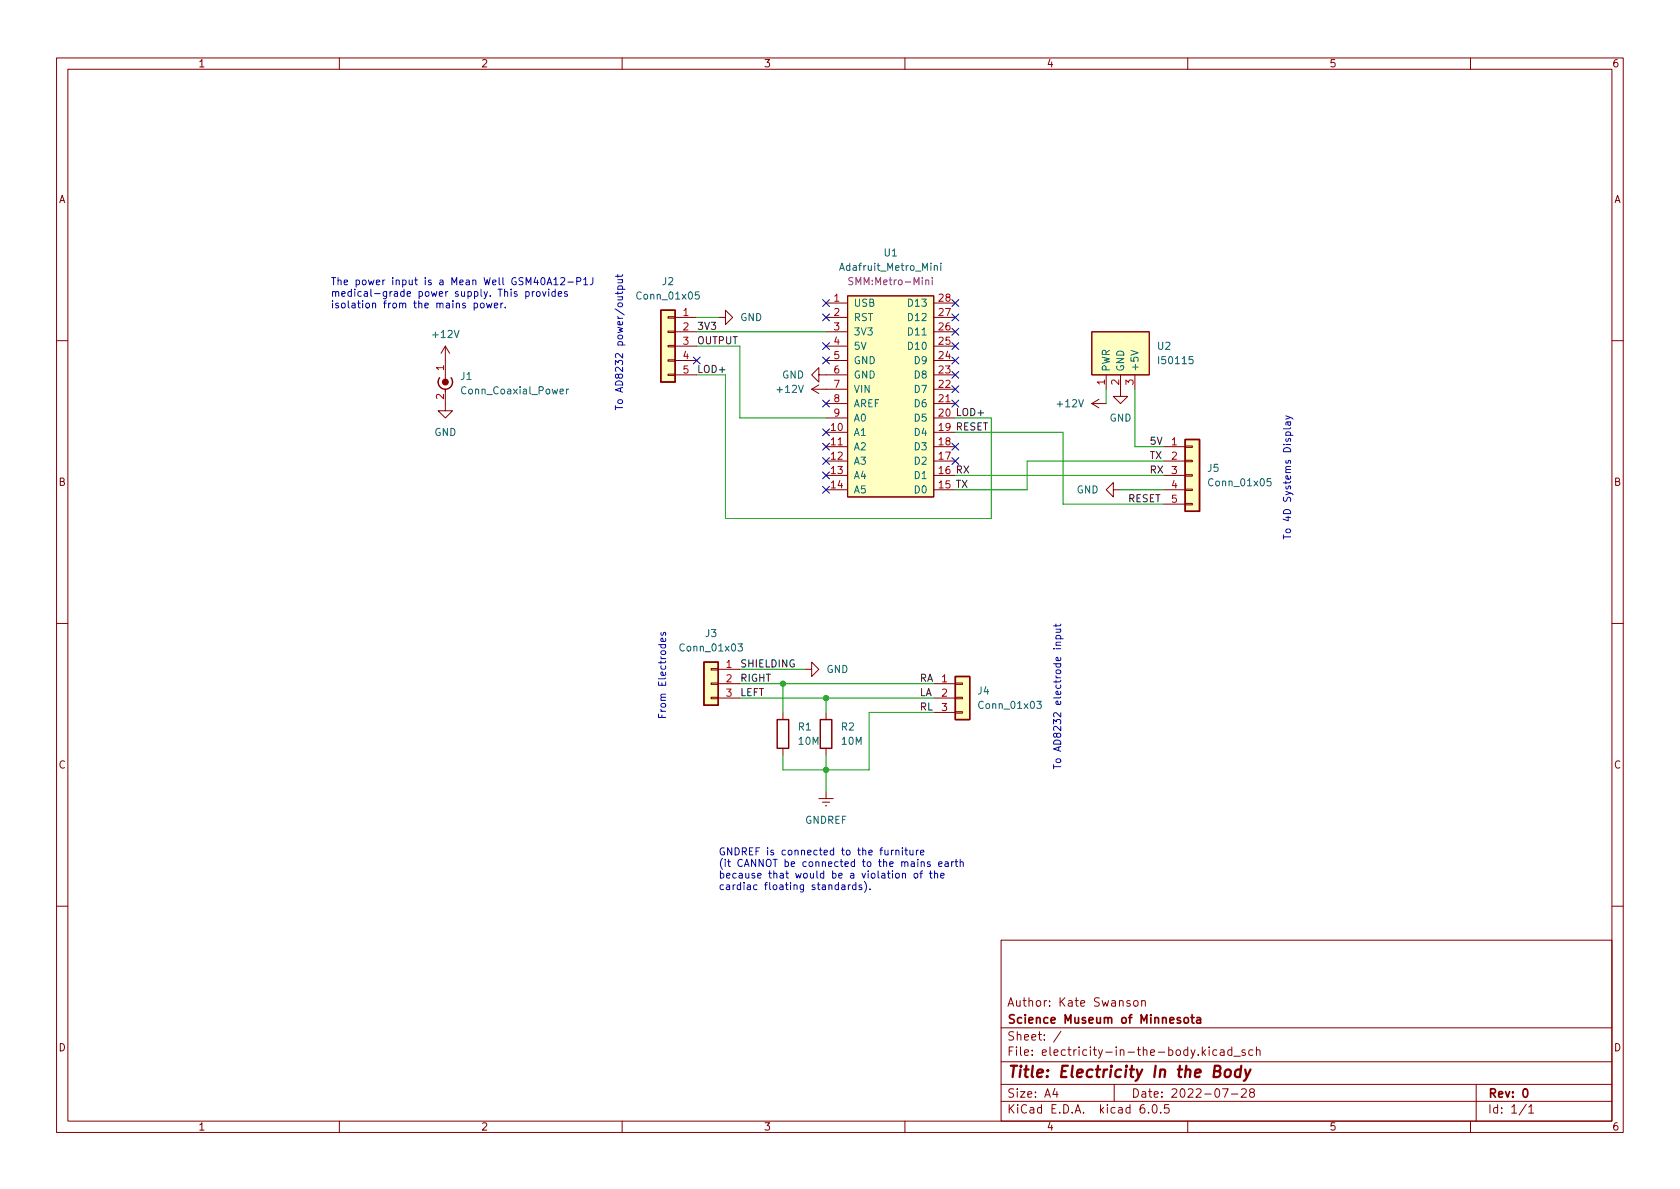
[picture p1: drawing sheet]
<svg xmlns="http://www.w3.org/2000/svg" width="297mm" height="210mm" viewBox="0 0 297 210" stroke-linecap="round" stroke-linejoin="round" font-family="sans-serif">
<g fill="none" stroke="#840000" stroke-width=".18">
<path d="M10 10.2h277v190.1h-277zM12 12.2h273v186.1h-273zM60 10.2v2M110 10.2v2M160 10.2v2M210 10.2v2M260 10.2v2M118.1 58.5h1.3v.3h-1.3zM118.1 56h1.3v.3h-1.3zM119.4 56.1h3.8M119.4 58.7h3.8M127 56.1h1.3v-1.2l1.2 1.2-1.2 1.3v-1.3"/>
<path d="M146 53.6h3.9M146 56.1h3.9M146 58.7h3.9M149.9 52.3h15.2v35.6h-15.2zM165.1 53.6h3.8M165.1 56.1h3.8M165.1 58.7h3.8M193 58.7h10.2v7.6h-10.2zM10 60.2h2M78.7 68.8v3.8h1.3l-1.3 1.3-1.2-1.3h1.2M78.7 61.2l-.7 1.3M78.7 61.2v6.4"/>
<path d="M78.7 61.2l.8 1.3M118.1 66.2h1.3v.2h-1.3zM118.1 63.6h1.3v.3h-1.3zM118.1 61.1h1.3v.2h-1.3zM119.4 66.3h3.8M119.4 63.7h3.8M119.4 61.2h3.8M143.5 68.8h6.4M143.5 68.8l1.3 .8M144.8 66.3v1.3l-1.3-1.3 1.3-1.3v1.3h5.1M144.8 68.1l-1.3 .7M146 76.4h3.9"/>
<path d="M146 79h3.9M146 73.9h3.9M146 71.4h3.9M146 63.7h3.9M146 61.2h3.9M165.1 76.4h3.8M165.1 79h3.8M165.1 73.9h3.8M165.1 71.4h3.8M165.1 68.8h3.8M165.1 66.3h3.8M165.1 63.7h3.8"/>
<path d="M165.1 61.2h3.8M193 71.4h2.6M193 71.4l1.3 .7M194.3 70.6l-1.3 .8M195.6 66.3v2.5M198.1 66.3v3.8h1.3l-1.3 1.3-1.3-1.3h1.3M200.7 66.3v2.5M205.7 79h3.8M209.5 78.9h1.3v.2h-1.3zM285 60.2h2M146 81.5h3.9M146 84.1h3.9"/>
<path d="M146 86.6h3.9M165.1 81.5h3.8M165.1 84.1h3.8M165.1 86.6h3.8M196.8 86.6v-1.3l-1.2 1.3 1.2 1.3v-1.3h1.3M205.7 81.5h3.8M205.7 84.1h3.8M205.7 86.6h3.8M205.7 89.1h3.8M209.5 89h1.3v.3h-1.3zM209.5 86.5h1.3v.2h-1.3zM209.5 83.9h1.3v.3h-1.3z"/>
<path d="M209.5 81.4h1.3v.3h-1.3zM10 110.2h2M125.7 118.2h1.3v.3h-1.3zM127 118.4h3.8M142.2 118.4h1.3v-1.3l1.3 1.3-1.3 1.2v-1.2M285 110.2h2M125.7 123.3h1.3v.3h-1.3zM125.7 120.8h1.3v.2h-1.3zM127 120.9h3.8M127 123.4h3.8M138.4 126v1.2M138.4 132.3v1.3"/>
<path d="M146 126v1.2M146 132.3v1.3M146 139.9v1.3M165.1 120.9h3.8M165.1 123.4h3.8M165.1 126h3.8M168.9 125.9h1.3v.2h-1.3zM168.9 123.3h1.3v.3h-1.3zM168.9 120.8h1.3v.2h-1.3zM144.8 141.2h2.5M145.4 141.9h1.3M145.9 142.5h.3"/>
<path d="M10 160.2h2M177 166.3h108v32h-108zM199.8 177l-.4-.1-.2 .2 .1 .3 .5 .1v.4h-.6M200.6 177l.3-.1 .3 .3v.4l-.3 .3h-.3l-.2-.3v-.4zM201.9 177.1l.2-.2 .3 .1 .1 .9M201.9 176.9v1M285 160.2h2M60 198.3v2M110 198.3v2M160 198.3v2M177 194.8h108M177 191.8h108"/>
<path d="M177 187.8h108M177 181.8h108M186.5 192.5l-.4 1h1M186.9 193v1M187.6 182.4l-1.3 1.9M197 191.8v3M202.3 195.3a.59 .59 0 0 0-.7 .7v.5l.1 .3h.4l.3-.1v-.5l-.1-.2-.4-.1-.3 .3M203.1 196.7v.1M203.9 195.4l.2-.1a.81 .81 0 0 1 .6 .7 .81 .81 0 0 1-.3 .8h-.2a.81 .81 0 0 1-.6-.6 .81 .81 0 0 1 .3-.8zM205.2 196.7v.1M206.6 195.3h-.7v.7l.2-.1 .5 .1 .1 .2-.1 .5-.2 .1-.5-.1M210 198.3v2"/>
<path d="M212.7 186.1l.4 .5M213.1 185.6l-.5 .6M213.8 185.1v.2M213.8 185.6v1M215.1 185.7l-.4-.1-.3 .3v.4l.2 .3h.5M215.8 185.7h.6v.9M216.1 192.5h1l-.6 1.5M216.4 186l-.5 .1a.29 .29 0 0 0-.2 .2 .29 .29 0 0 0 .2 .3h.5M217.7 193.5h1.2M217.8 185.7l-.4-.1-.3 .3v.4l.1 .3h.6M217.8 185.1v1.5M218.1 186.8h1.2"/>
<path d="M219.5 192.7l.6-.2 .2 .2 .1 .3-1 1h1M220.1 185.7l-.3-.1-.2 .2v.3l.5 .1v.4h-.5M221.2 193.2l-.3-.3 .1-.2 .2-.2 .4 .1 .2 .2-.1 .2-.6 .2-.2 .3 .1 .4 .2 .1h.4l.2-.3-.1-.4-.2-.1M221.5 185.7l-.4-.1-.3 .3v.4l.1 .3h.6M222.1 185.8l.3-.2 .3 .1 .1 .9M222.1 185.1v1.5M260 198.3v2M261 191.8v6.5M269.9 195.3l-1.3 1.9M270.3 195.8l.4-.5v1.5M270.3 196.8h.9"/>
</g>
<path d="M210.6 179.9h.5M210.8 179.4v1.3l.3 .2M209.4 180.1l.2-.2 .5 .2v.5l-.1 .3h-.4l-.2-.1zM211.6 180h.6l.1 .9M212.3 180.3l-.5 .1a.29 .29 0 0 0-.3 .2 .29 .29 0 0 0 .3 .3h.5M269.4 192.7l.2-.2a.8 .8 0 0 1 .5 .8 .8 .8 0 0 1-.5 .7l-.2-.1-.1-.4z" fill="none" stroke="#840000" stroke-width=".3"/>
<path d="M216.7 189.3a.52 .52 0 0 1 .5-.2 .52 .52 0 0 1 .4 .4v.6a.55 .55 0 0 1-.6 .4 .55 .55 0 0 1-.5-.4zM219.4 189.2a.66 .66 0 0 0-1 .3l-.1 .6 .2 .3 .2 .1 .5-.1M219.5 188.5l-.3 2M220.2 189.1l.3 1.4M221.1 189.1l-.9 1.8-.3 .2" fill="none" stroke="#840000" stroke-width=".4"/>
<g fill="#ffffc2" stroke="#ffffc2" stroke-width=".18">
<path d="M149.9 52.3h15.2v35.6h-15.2z"/>
<path d="M124.5 117.1h2.5v7.6h-2.5z"/>
<path d="M193 58.7h10.2v7.6h-10.2z"/>
<path d="M116.8 54.9h2.6v12.7h-2.6z"/>
<path d="M209.5 77.7h2.6v12.7h-2.6z"/>
<path d="M168.9 119.6h2.5v7.6h-2.5z"/>
</g>
<path d="M123.6 51.6h-.6l-.1 .6 .2-.1 .4 .1 .1 .1v.5l-.2 .1-.5-.1M165.2 47.1l.2-.1h.3v.8M166.3 46.5v.2M166.3 47v.8M100.2 68.8v.9M100.5 68.8l-.3 .3M200 62l1.2 .4-1.2 .4M224.7 84.6h-.6l-.1 .6 .2-.1 .4 .1 .1 .2v.4l-.2 .1-.5-.1M130.5 113.9h.8l-.5 .4 .4 .2v.5l-.2 .1-.5-.1M183.3 124h.8l-.4 .5 .3 .1v.6l-.1 .1-.6-.1" fill="none" stroke="#006464" stroke-width=".18"/>
<path d="M150.8 49.1h-.5l-.2 .1v.4l.6 .2 .1 .3-.2 .3-.5-.1M163.7 49.6l.2-.1 .3 .1v.8M164.8 49.1v.1M164.8 49.5v.9" fill="none" stroke="#840084" stroke-width=".18"/>
<path d="M116.8 54.9h2.6v12.7h-2.6zM77.7 66.8a1.27 1.27 0 0 0 .2 1.7 1.27 1.27 0 0 0 1.7 0 1.27 1.27 0 0 0 .2-1.7M209.5 77.7h2.6v12.7h-2.6zM124.5 117.1h2.5v7.6h-2.5zM168.9 119.6h2.5v7.6h-2.5zM137.4 127.2h2v5.1h-2zM145 127.2h2.1v5.1h-2.1z" fill="none" stroke="#840000" stroke-width=".25"/>
<circle cx="78.7" cy="67.6" r=".51" fill="#840000" stroke="#840000" stroke-width=".2"/>
<g fill="none" stroke="#0000c2" stroke-width=".18">
<path d="M83.8 53.7l.4-.1 .2 .2-.1 .6h-.5M83.8 53.6v1.3M85 53.7l.2-.1 .3 .1 .1 .5-.1 .2h-.3l-.2-.1zM86 53.6l.3 .8 .2-.6 .2 .6 .3-.8M87.4 54l.6-.1-.1-.2-.3-.1-.2 .2 .1 .6h.4M88.6 53.6v.8M88.9 53.6l-.3 .2M89.3 54.3v.1M93 51.6h.3l.3 .2-.1 .5h-.5M93 51.6v1.2M94.1 51.6v.8M94.5 51.6l-.4 .2"/>
<path d="M95 51.6h.3l.2 .2v.4l-.2 .2-.3-.1-.2-.1zM95.9 51.6l.3 .8 .3-.8M96.7 50.4l.4-1.3 .5 1.3M96.8 50h.6M97 51.1v.2M97 51.6v.8M97.9 49.5l.4-.4v1.3M97.9 50.4h.8M98.2 51.6h-.4l-.2 .2 .1 .5h.5M98.2 51.1v1.3M98.7 52l.6-.1v-.3h-.4l-.2 .1 .1 .6h.5M99.1 49.2l.5-.1 .3 .4-.8 .9h.8"/>
<path d="M100.3 51.6h-.3l-.2 .1 .1 .2 .4 .1v.3h-.5M100.4 49.9h1M102 49.8l.6-.1 .1-.2-.1-.3-.6-.1v1.3M103.2 49.5l.4-.4v1.3M103.2 50.4h.7M104.8 49.1v.9a.41 .41 0 0 1-.5 .4M109.2 48.6v.4M109.2 51.6v.5M109.2 51.2h1.3M109.2 49.5h.9M109.3 51.2l-.1-.4 .3-.3 .5 .2v.5M110 49.5l.1 .1-.1 .3-.8 .1"/>
<path d="M110.1 51.6l-.2 .3h-1.1M110.1 48.6l-.2 .3h-1.1M227.3 73.5l1.2 .5 .1 .1M227.4 77l-.1-.4 .3-.2 .5 .1v.5M227.6 74.6l.1 .4 .2 .2 .3-.2-.1-.4M228.2 75.6l-.2 .2h-1.1M228.2 74.6l-.8 .1v.5M228.2 73.8l-.9 .3M116.9 111.9v.3l.1 .2 .2-.1 .1-.4h.3v.5M117.6 112.9l.1 .4-.2 .1h-.6v-.5l.3-.1 .1 .6M186.7 114.1h.9M186.7 113h1.3"/>
<path d="M186.7 111.3h.9M186.7 110.4v.4M186.8 113l-.1-.4 .2-.2 .6 .1v.5M187.4 111.3l.2 .1-.1 .4h-.8M187.6 113.6h-.8l-.1 .3 .1 .2M187.6 110.4l-.2 .3h-1.1M148.8 156.5h.5l.1 .8M149.4 156.8h-.4l-.2 .2 .2 .3h.4M150 156.5v.8M150.4 156.5l-.4 .2M151.3 156.5h-.3l-.3 .2 .1 .6h.5M151.3 156v1.3"/>
<path d="M152.4 156.5h-.3l-.2 .2v.1l.5 .2v.3h-.5M152.8 155.9a1.46 1.46 0 0 1 0 1.9M153.8 157.2v.1M157.6 150.3v.9M158 150.3l-.4 .3M158.4 150.5l.2-.2 .3 .1v.8M158.4 150.3v.9M158.5 154.5l.3-.1 .2 .3v.3l-.2 .3-.3-.1-.2-.2zM159.6 149.9v.1M159.6 154.5l.1-.1 .3 .1 .1 .8M159.6 150.3v.9M159.6 154.4v.9"/>
<path d="M160 150.3h.5M160.2 149.9v1.1l.3 .2M160.9 150.3v.8l.3 .1 .2-.1M161.4 150.3v.9M161.7 154.5l.3-.1 .3 .3v.3l-.3 .3-.3-.1-.1-.2zM162 150.3v.9M162.4 150.3l-.4 .3M162.6 154.4h.5M162.8 150.8l.6-.2-.1-.2-.4-.1-.1 .2v.6h.5M162.9 152.5l.2-.1h.3v.8M162.9 152.4v.8M163.1 154l-.3 .2v1.1"/>
<path d="M164.3 154.4h.5M164.5 152.4h-.4l-.1 .2v.1l.5 .2v.3h-.5M164.5 154v1.1l.3 .2M165.2 154.5l.2-.1 .3 .1 .1 .8M165.2 154v1.3M166 152.8l.6-.1-.1-.3h-.4l-.1 .2v.6h.5M166.3 154.9l.6-.2v-.2l-.4-.1-.2 .2 .1 .6h.5M167.1 152.4h.5l.1 .8M167.7 152.7h-.5l-.1 .2 .1 .3h.5M168.3 152.4v.8M168.6 152.4l-.3 .2M168.9 152.4h.4"/>
<path d="M169 152v1l.3 .2M169.8 152.5l.2-.1h.3v.8M169.8 152v1.2"/>
</g>
<g fill="none" stroke="#009600" stroke-width=".18">
<path d="M123.2 58.7h22.8M123.2 56.1h3.8M123.2 66.3h5.1v25.4h47v-17.8h-6.4M123.2 61.2h7.6v12.7h15.2M168.9 76.4h19.1v12.7h17.7M195.6 68.8v2.6M200.7 68.8v10.2h5M168.9 84.1h36.8M198.1 86.6h7.6M205.7 81.5h-24.1v5.1h-12.7M130.8 118.4h11.4M130.8 120.9h34.3"/>
<path d="M130.8 123.4h34.3M138.4 120.9v5.1M146 123.4v2.6M146 133.6v6.3M165.1 126h-11.4v10.1h-15.3v-2.5"/>
</g>
<g fill="none" stroke="#000084" stroke-width=".18">
<path d="M145.4 53l1.3 1.2M145.4 55.5l1.3 1.2M146.7 53l-1.3 1.2M146.7 55.5l-1.3 1.2M168.3 55.5l1.2 1.2M168.3 58.1l1.2 1.2M168.3 53l1.2 1.2M169.5 55.5l-1.2 1.2M169.5 58.1l-1.2 1.2M169.5 53l-1.2 1.2M122.6 63.1l1.2 1.3M123.8 63.1l-1.2 1.3"/>
<path d="M145.4 78.4l1.3 1.2M145.4 75.8l1.3 1.3M145.4 70.8l1.3 1.2M145.4 60.6l1.3 1.2M145.4 63.1l1.3 1.3M146.7 78.4l-1.3 1.2M146.7 75.8l-1.3 1.3M146.7 70.8l-1.3 1.2M146.7 60.6l-1.3 1.2M146.7 63.1l-1.3 1.3M168.3 60.6l1.2 1.2M168.3 70.8l1.2 1.2"/>
<path d="M168.3 65.7l1.2 1.2M168.3 68.2l1.2 1.2M168.3 78.4l1.2 1.2M168.3 63.1l1.2 1.3M169.5 60.6l-1.2 1.2M169.5 63.1l-1.2 1.3M169.5 70.8l-1.2 1.2M169.5 65.7l-1.2 1.2M169.5 68.2l-1.2 1.2M169.5 78.4l-1.2 1.2M145.4 80.9l1.3 1.2M145.4 86l1.3 1.2"/>
<path d="M145.4 83.5l1.3 1.2M146.7 80.9l-1.3 1.2M146.7 86l-1.3 1.2M146.7 83.5l-1.3 1.2M168.3 80.9l1.2 1.2M169.5 80.9l-1.2 1.2"/>
</g>
<g fill="#009600" stroke="#009600" stroke-width=".18">
<circle cx="146" cy="123.4" r=".46"/>
<circle cx="146" cy="136.1" r=".46"/>
<circle cx="138.4" cy="120.9" r=".46"/>
</g>
<text font-size="2.8" fill="#840000" x="178" y="190.6">Title: Electricity In the Body</text>
<g font-size="2.1" fill="#840000">
<text x="178" y="178">Author: Kate Swanson</text>
<text x="178" y="184">Sheet: /</text>
<text x="178" y="181">Science Museum of Minnesota</text>
<text x="178" y="186.7">File: electricity-in-the-body.kicad_sch</text>
<text x="178" y="196.9">KiCad E.D.A. kicad 6.0.5</text>
<text x="178" y="194.1">Size: A4</text>
<text x="200" y="194.1">Date: 2022-07-28</text>
<text x="263" y="194.1">Rev: 0</text>
<text x="263" y="196.9">Id: 1/1</text>
</g>
<g font-size="1.8" fill="#840000">
<text x="35" y="11.9">1</text>
<text x="85" y="11.9">2</text>
<text x="135" y="11.9">3</text>
<text x="185" y="11.9">4</text>
<text x="235" y="11.9">5</text>
<text x="285" y="11.9">6</text>
<text x="10.3" y="35.9">A</text>
<text x="285.3" y="35.9">A</text>
<text x="10.3" y="85.9">B</text>
<text x="285.3" y="85.9">B</text>
<text x="10.3" y="135.9">C</text>
<text x="285.3" y="135.9">C</text>
<text x="10.3" y="185.9">D</text>
<text x="285.3" y="185.9">D</text>
<text x="35" y="199.9">1</text>
<text x="85" y="199.9">2</text>
<text x="135" y="199.9">3</text>
<text x="185" y="199.9">4</text>
<text x="235" y="199.9">5</text>
<text x="285" y="199.9">6</text>
</g>
<g font-size="1.8" fill="#006464">
<text x="148.9" y="47.9">Adafruit_Metro_Mini</text>
<text x="156.3" y="45.3">U1</text>
<text x="112.9" y="53">Conn_01x05</text>
<text x="117.1" y="50.4">J2</text>
<text x="76.7" y="59.8">+12V</text>
<text x="130.9" y="56.8">GND</text>
<text x="150.9" y="54.2">USB</text>
<text x="150.9" y="56.8">RST</text>
<text x="150.9" y="59.3">3V3</text>
<text x="160.8" y="59.3">D11</text>
<text x="160.8" y="56.8">D12</text>
<text x="160.8" y="54.2">D13</text>
<text x="150.9" y="61.8">5V</text>
<text x="150.9" y="64.4">GND</text>
<text x="160.8" y="61.8">D10</text>
<text x="161.8" y="64.4">D9</text>
<text x="196.2" y="65.8" transform="rotate(-90 196.2 65.8)">PWR</text>
<text x="198.8" y="65.8" transform="rotate(-90 198.8 65.8)">GND</text>
<text x="201.3" y="65.8" transform="rotate(-90 201.3 65.8)">+5V</text>
<text x="204.7" y="61.8">U2</text>
<text x="205.2" y="64.4">I50115</text>
<text x="81.5" y="67.2">J1</text>
<text x="82" y="69.7">Conn_Coaxial_Power</text>
<text x="137.5" y="69.5">+12V</text>
<text x="138.3" y="66.9">GND</text>
<text x="150.9" y="66.9">GND</text>
<text x="150.9" y="69.5">VIN</text>
<text x="161.8" y="69.5">D7</text>
<text x="161.8" y="66.9">D8</text>
<text x="76.8" y="77.1">GND</text>
<text x="150.9" y="77.1">A1</text>
<text x="150.9" y="72">AREF</text>
<text x="150.9" y="74.5">A0</text>
<text x="161.8" y="77.1">D4</text>
<text x="161.8" y="74.5">D5</text>
<text x="161.8" y="72">D6</text>
<text x="187.1" y="72">+12V</text>
<text x="196.2" y="74.5">GND</text>
<text x="150.9" y="79.6">A2</text>
<text x="150.9" y="82.2">A3</text>
<text x="161.8" y="82.2">D2</text>
<text x="161.8" y="79.6">D3</text>
<text x="213.5" y="83.4">J5</text>
<text x="150.9" y="84.7">A4</text>
<text x="150.9" y="87.2">A5</text>
<text x="161.8" y="87.2">D0</text>
<text x="161.8" y="84.7">D1</text>
<text x="190.3" y="87.2">GND</text>
<text x="214" y="86">Conn_01x05</text>
<text x="124.7" y="112.6">J3</text>
<text x="120.5" y="115.2">Conn_01x03</text>
<text x="146.1" y="119">GND</text>
<text x="172.9" y="122.8">J4</text>
<text x="173.4" y="125.3">Conn_01x03</text>
<text x="141.2" y="129.2">R1</text>
<text x="141.3" y="131.7">10M</text>
<text x="148.8" y="129.2">R2</text>
<text x="148.9" y="131.7">10M</text>
<text x="142.3" y="145.7">GNDREF</text>
</g>
<g font-size="1.8" fill="#0000c2">
<text x="58.4" y="50.4">The power input is a Mean Well GSM40A12-P1J</text>
<text x="58.4" y="52.5">medical-grade power supply. This provides</text>
<text x="58.4" y="54.5">isolation from the mains power.</text>
<text x="110.1" y="72.6" transform="rotate(-90 110.1 72.6)">To AD8232 power/output</text>
<text x="228.3" y="95.5" transform="rotate(-90 228.3 95.5)">To 4D Systems Display</text>
<text x="117.8" y="127.2" transform="rotate(-90 117.8 127.2)">From Electrodes</text>
<text x="187.6" y="136.1" transform="rotate(-90 187.6 136.1)">To AD8232 electrode input</text>
<text x="127" y="151.2">GNDREF is connected to the furniture</text>
<text x="127" y="153.3">(it CANNOT be connected to the mains earth</text>
<text x="127" y="155.3">because that would be a violation of the</text>
<text x="127" y="157.4">cardiac floating standards).</text>
</g>
<g font-size="1.8" fill="#a90000">
<text x="147.5" y="53.3">1</text>
<text x="166" y="53.3">28</text>
<text x="120.8" y="55.9">1</text>
<text x="120.8" y="58.4">2</text>
<text x="147.5" y="55.9">2</text>
<text x="147.5" y="58.4">3</text>
<text x="166" y="58.4">26</text>
<text x="166" y="55.9">27</text>
<text x="78.5" y="65.5" transform="rotate(-90 78.5 65.5)">1</text>
<text x="120.8" y="61">3</text>
<text x="120.8" y="63.5">4</text>
<text x="147.5" y="61">4</text>
<text x="147.5" y="63.5">5</text>
<text x="166" y="63.5">24</text>
<text x="166" y="61">25</text>
<text x="78.5" y="70.6" transform="rotate(-90 78.5 70.6)">2</text>
<text x="120.8" y="66">5</text>
<text x="147.5" y="66">6</text>
<text x="147.5" y="68.6">7</text>
<text x="147.5" y="71.1">8</text>
<text x="166" y="71.1">21</text>
<text x="166" y="68.6">22</text>
<text x="166" y="66">23</text>
<text x="195.3" y="68.1" transform="rotate(-90 195.3 68.1)">1</text>
<text x="197.9" y="68.1" transform="rotate(-90 197.9 68.1)">2</text>
<text x="200.4" y="68.1" transform="rotate(-90 200.4 68.1)">3</text>
<text x="147" y="76.2">10</text>
<text x="147.5" y="73.7">9</text>
<text x="147" y="78.7">11</text>
<text x="147" y="81.3">12</text>
<text x="147" y="83.8">13</text>
<text x="166" y="81.3">17</text>
<text x="166" y="78.7">18</text>
<text x="207.2" y="78.7">1</text>
<text x="207.2" y="81.3">2</text>
<text x="207.2" y="83.8">3</text>
<text x="147" y="86.4">14</text>
<text x="207.2" y="86.4">4</text>
<text x="207.2" y="88.9">5</text>
<text x="128.4" y="118.1">1</text>
<text x="128.4" y="120.6">2</text>
<text x="128.4" y="123.2">3</text>
<text x="166.5" y="120.6">1</text>
<text x="166.5" y="123.2">2</text>
<text x="166.5" y="125.7">3</text>
</g>
<text font-size="1.8" fill="#840084" x="150.7" y="50.4">SMM:Metro-Mini</text>
<g font-size="1.8" fill="#0f0f0f">
<text x="123.2" y="58.3">3V3</text>
<text x="123.2" y="65.9">LOD+</text>
<text x="123.2" y="60.9">OUTPUT</text>
<text x="166" y="76.2">19 RESET</text>
<text x="166" y="73.7">20 LOD+</text>
<text x="166" y="83.8">16 RX</text>
<text x="203.2" y="78.6">5V</text>
<text x="203.2" y="81.2">TX</text>
<text x="203.2" y="83.7">RX</text>
<text x="166" y="86.4">15 TX</text>
<text x="199.4" y="88.8">RESET</text>
<text x="130.8" y="118">SHIELDING</text>
<text x="130.8" y="120.5">RIGHT</text>
<text x="130.8" y="123.1">LEFT</text>
<text x="162.6" y="125.6">RL</text>
<text x="162.6" y="120.5">RA</text>
<text x="162.6" y="123.1">LA</text>
</g>
</svg>
